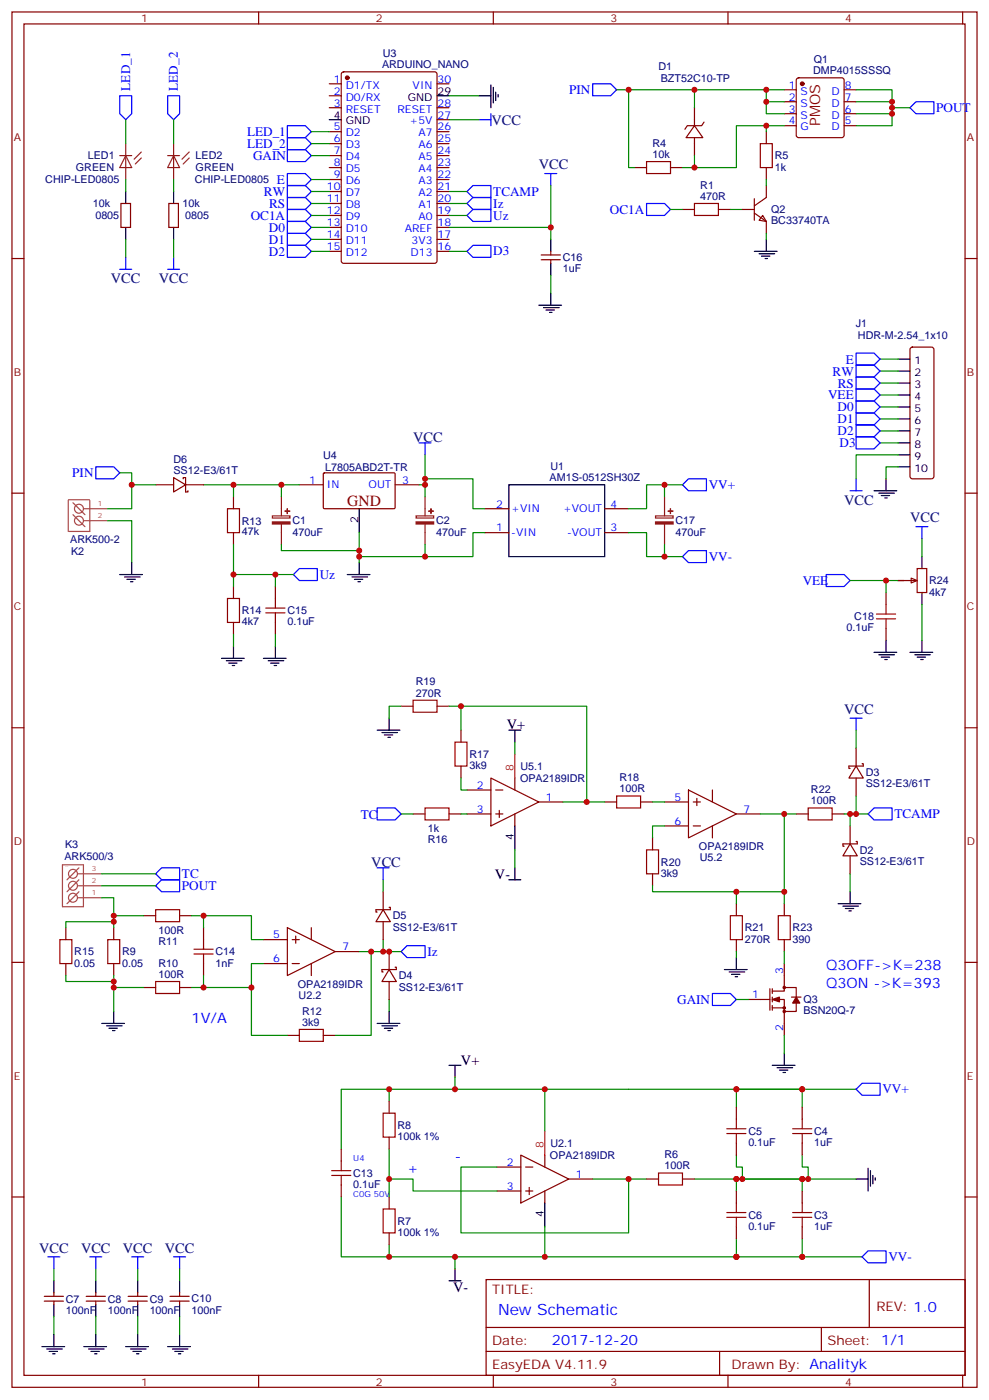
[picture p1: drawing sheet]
<svg xmlns="http://www.w3.org/2000/svg" width="291mm" height="413mm" viewBox="0 0 291 413" stroke-linecap="round" stroke-linejoin="round" font-family="sans-serif">
<g fill="none" stroke="#870000" stroke-width=".35">
<path d="M3.5 3.5h284.4v405.4h-284.4zM7.1 7.1h277.2v398.2h-277.2zM76.2 3.5v3.6M145.3 3.5v3.6M214.5 3.5v3.6M283.6 3.5v3.6M97 24.7h3.5M97 28.2h3.5M97 31.8h3.5M97 38.8h3.5M100.8 21.4l.4-.2h26.9l.6 .4 .1 55.3-.5 .7h-27.1l-.6-.5-.1-55.2zM128.8 24.7h3.5"/>
<path d="M128.8 31.8h3.5M128.8 38.8h3.5M128.8 35.3h3.5M204.6 37l2.5 3.6h-5zM204.6 31.8v5.2M207.4 36l-.7 1h-4.2l-.7 1.1M225.8 38.8v3.5M231.1 26.5h3.5M231.1 30h3.5M231.1 33.5h3.5M231.1 37h3.5M234.8 23.1l.5-.2h12.7l.5 .2 .2 .5v16.3l-.2 .5-.5 .2h-12.7l-.5-.3-.2-.4v-16.3z"/>
<path d="M248.7 26.5h3.5M248.7 30h3.5M248.7 33.5h3.5M248.7 37h3.5M35.6 60h2.9v7h-2.9zM49.7 60h2.9v7h-2.9zM97 42.3h3.5M97 45.9h3.5M97 49.4h3.5M97 52.9h3.5M97 56.4h3.5M97 60h3.5"/>
<path d="M128.8 42.3h3.5M128.8 45.9h3.5M128.8 49.4h3.5M128.8 52.9h3.5M128.8 56.4h3.5M128.8 60h3.5M187 49.4h3.5M197.6 49.4h3.5M204.6 40.6v5.3M222.2 58.6v6.3M225.8 49.4v3.5M225.8 54.7v3.5l-3.6 2.5"/>
<path d="M3.5 76.2h3.6M97 63.5h3.5M97 67h3.5M97 70.6h3.5M97 74.1h3.5M128.8 63.5h3.5M128.8 67h3.5M128.8 70.6h3.5M128.8 74.1h3.5M159.5 75.1h5.6M159.5 76.6h5.6M162.3 74.1v1"/>
<path d="M162.3 76.6v1M201.1 61.7h3.5M211.7 61.7h3.5M218.7 61.7h3.5M222.2 62.8l3.6 2.5v3.5M224.7 63.5l1.1 1.8-2.1-.4zM284.3 76.2h3.6M268.3 102.5l.5-.2h5.7l.5 .2 .2 .5v37.4l-.3 .5-.4 .2h-5.7l-.5-.2-.2-.5v-37.4zM95.3 139.5l.3-.2 20.6 .1 .2 .3v10.1l-.3 .1h-20.7l-.2-.3zM3.5 145.3h3.6M45.9 142.9h5.3M51.2 140.8l3.5 2.1-3.5 2.1z"/>
<path d="M54 141.1v-.3h.7v4.2h.7v-.4M54.7 142.9h5.3M68.8 146.4v3.5M68.8 157v3.5M88.2 142.9h7M116.4 142.9h7.1M142.9 157h7M142.9 149.9h7M178.2 157h7M178.2 149.9h7M284.3 145.3h3.6M68.8 172.9v3.5"/>
<path d="M81.1 172.9v3.5M261.1 174.6v3.6M264.6 171.1h5.3M268.5 170.4l1.7 .7-1.7 .7zM68.8 183.4v3.6M81.1 183.4v3.6M261.1 185.2v3.5M3.5 214.5h3.6M118.2 208.1h3.5M128.8 208.1h3.5M135.8 215.2v3.5M284.3 214.5h3.6"/>
<path d="M121.7 239.9h3.5M132.3 239.9h3.5M135.8 225.8v3.5M137.6 232.8h7M137.6 239.9h7M144.6 229.3l14.1 7.1-14.1 7zM146 232.8h2.2M146 239.9h2.2M147.1 238.8v2.1M151.7 229.3v3.5M151.7 239.9v3.5M158.7 236.4h7.1"/>
<path d="M178.2 236.4h3.5M188.7 236.4h3.6M195.8 236.4h7M202.8 232.8l14.2 7.1-14.2 7zM204.3 236.4h2.1M205.3 235.3v2.1M209.9 232.8v3.6M217 239.9h7M234.6 239.9h3.5M245.2 239.9h3.5M252.2 225.8l2.2 3.5h-4.3zM252.2 220.5v5.3"/>
<path d="M252.2 229.3v5.3M254 225.1h.4v.7h-4.3v.7h.4M192.3 246.9v3.6M192.3 257.5v3.6M195.8 243.4h7M204.3 243.4h2.1M209.9 243.4v3.5M250.5 248.7l2.1 3.5h-4.2zM250.5 243.4v5.3M250.5 252.2v5.3M252.2 248h.4v.7h-4.2v.7h.3M19.4 273.4v3.5"/>
<path d="M33.5 273.4v3.5M42.3 269.9h3.6M52.9 269.9h3.5M60 273.4v3.5M77.6 276.9h7.1M84.7 273.4l14.1 7.1-14.1 7zM86.1 276.9h2.1M87.1 275.9v2.1M91.7 273.4v3.5M112.9 268.1l2.1 3.5h-4.2zM112.9 262.8v5.3M112.9 271.6v5.3"/>
<path d="M114.7 267.4h.3v.7h-4.2v.7h.3M217 266.3v3.6M217 276.9v3.6M231.1 266.3v3.6M231.1 276.9v3.6M3.5 283.6h3.6M19.4 284v3.5M33.5 284v3.5M42.3 291h3.6M52.9 291h3.5M60 284v3.5M77.6 284h7.1"/>
<path d="M86.1 284h2.1M91.7 284v3.5M98.8 280.5h7M114.7 285.7l2.1 3.6h-4.3zM114.7 280.5v5.2M114.7 289.3v5.3M116.4 285h.4v.7h-4.3v.8h.4M220.5 294.6h6.3M226.8 291.4v6.3M227.5 294.6h3.6v3.5h3.5v-2.5M227.5 292.1h3.6v-1.1h3.5v2.9M227.5 291.4v1.4"/>
<path d="M227.5 293.9v1.4M227.5 296.3v1.4M227.5 297h3.6M231.1 284v7M231.1 298.1v7.1M233.2 293.9h2.8M284.3 283.6h3.6M84.7 305.2h3.5M95.2 305.2h3.6M100.5 338.7v3.5M114.7 324.6v3.5M114.7 335.1v3.6"/>
<path d="M217 326.3v3.5M217 336.9v3.5M236.4 326.3v3.5M236.4 336.9v3.5M3.5 352.8h3.6M100.5 349.2v3.6M114.7 352.8v3.5M146.4 344h7.1M146.4 351h7.1M153.5 340.4l14.1 7.1-14.1 7zM154.9 344h2.1M154.9 351h2.1"/>
<path d="M155.9 350v2.1M160.5 340.4v3.6M160.5 351v3.5M167.6 347.5h7M190.5 347.5h3.5M201.1 347.5h3.5M217 351v3.5M236.4 351v3.5M284.3 352.8h3.6M114.7 363.4v3.5M143.2 377.1h141.1v28.2h-141.1zM217 361.6v3.5"/>
<path d="M236.4 361.6v3.5M256.1 377.1v14.1M13.1 383.5h5.6M13.1 382.1h5.6M15.9 381v1.1M15.9 383.5v1M25.4 383.5h5.6M25.4 382.1h5.6M28.2 381v1.1M28.2 383.5v1M37.7 383.5h5.7M37.7 382.1h5.7"/>
<path d="M40.6 381v1.1M40.6 383.5v1M50.1 383.5h5.6M50.1 382.1h5.6M52.9 381v1.1M52.9 383.5v1M143.2 391.2h141.1M143.2 398.3h141.1M212 398.3v7M242 391.2v7.1M76.2 405.3v3.6M145.3 405.3v3.6"/>
<path d="M214.5 405.3v3.6M283.6 405.3v3.6"/>
</g>
<g fill="none" stroke="#000" stroke-width=".35">
<path d="M97 35.3h3.5M128.8 28.2h3.5M141.1 28.2h3.5M144.6 25v6.8M145.3 25.8v4.5M146 27.2v2.4M146.8 27.9v.7M37 56.4v3.6M51.2 56.4v3.6M37 67v3.6M51.2 67v3.6M162.3 70.6v3.5"/>
<path d="M162.3 77.6v3.5M222.2 74.1h6.8M223.7 74.8h4.5M224.4 75.5h2.4M225.4 76.2h.7M225.8 70.6v3.5M158.7 90h6.8M160.2 90.7h4.5M160.9 91.4h2.4M161.9 92.1h.7M162.3 86.4v3.6M264.6 105.8h3.5"/>
<path d="M264.6 109.4h3.5M264.6 112.9h3.5M264.6 116.4h3.5M264.6 119.9h3.5M264.6 123.5h3.5M264.6 127h3.5M264.6 130.5h3.5M264.6 134.1h3.5M264.6 137.6h3.5M105.8 149.9v7.1M149.9 142.9h28.3v21.1h-28.3zM257.5 144.6h6.7"/>
<path d="M258.9 145.3h4.6M259.6 146.1h2.5M260.7 146.8h.7M261.1 141.1v3.5M35.3 169.3h6.7M36.7 170h4.6M37.4 170.7h2.5M38.5 171.5h.7M38.8 165.8v3.5M102.3 169.3h6.7M103.7 170h4.6M104.4 170.7h2.5"/>
<path d="M105.5 171.5h.7M105.8 165.8v3.5M264.6 171.1h1.7M271.6 164v3.6M271.6 174.6v3.6M65.3 194h6.7M66.7 194.7h4.6M67.4 195.4h2.4M68.4 196.1h.7M68.8 190.5v3.5M77.6 194h6.7M79 194.7h4.6"/>
<path d="M79.7 195.4h2.5M80.8 196.1h.7M81.1 190.5v3.5M257.5 192.3h6.7M258.9 193h4.6M259.6 193.7h2.5M260.7 194.4h.7M261.1 188.7v3.6M268.1 192.3h6.7M269.5 193h4.6M270.2 193.7h2.5M271.3 194.4h.7"/>
<path d="M271.6 188.7v3.6M111.1 215.2h6.7M112.5 215.9h4.6M113.2 216.6h2.5M114.3 217.3h.7M114.7 211.7v3.5M149.9 215.2h3.6M151.7 215.2v3.5M149.9 259.3h3.6M151.7 243.4v7.1M151.7 255.8v3.5M246.9 266.3h6.7"/>
<path d="M248.4 267.1h4.5M249.1 267.8h2.4M250.1 268.5h.7M250.5 262.8v3.5M33.5 298.1v3.5M114.7 298.1v3.5M213.4 285.7h6.7M214.8 286.5h4.6M215.5 287.2h2.5M216.6 287.9h.7M217 282.2v3.5M30 301.6h6.7"/>
<path d="M31.4 302.3h4.6M32.1 303h2.5M33.2 303.7h.7M111.1 301.6h6.7M112.5 302.3h4.6M113.2 303h2.5M114.3 303.7h.7M132.3 314h3.5M134.1 314v3.5M227.5 314h6.7M229 314.7h4.5M229.7 315.4h2.4"/>
<path d="M230.7 316.1h.7M231.1 310.4v3.6M160.5 354.5v7.1M252.2 347.5h3.6M255.8 344.3v6.7M256.5 345v4.6M257.2 346.4v2.5M257.9 347.1v.7M15.9 377.5v3.5M28.2 377.5v3.5M40.6 377.5v3.5M52.9 377.5v3.5"/>
<path d="M132.3 377.5h3.5M134.1 373.9v3.6M12.3 396.9h6.7M13.8 397.6h4.5M14.5 398.3h2.4M15.5 399h.7M15.9 384.5v3.6M15.9 393.3v3.6M24.7 396.9h6.7M26.1 397.6h4.6M26.8 398.3h2.5M27.9 399h.7"/>
<path d="M28.2 384.5v3.6M28.2 393.3v3.6M37 396.9h6.7M38.5 397.6h4.5M39.2 398.3h2.4M40.2 399h.7M40.6 384.5v3.6M40.6 393.3v3.6M49.4 396.9h6.7M50.8 397.6h4.6M51.5 398.3h2.5M52.6 399h.7"/>
<path d="M52.9 384.5v3.6M52.9 393.3v3.6"/>
</g>
<g fill="none" stroke="#008700" stroke-width=".35">
<path d="M37 35.3v7M51.2 35.3v7M91.7 38.8h5.3M132.3 35.3h8.8M132.3 28.2h8.8M181.7 26.5h44.1M185.2 26.5v22.9h1.8M204.6 26.5v5.3M225.8 30v3.5h5.3M225.8 37v1.8M231.1 26.5h-5.3v3.5h5.3M231.1 37h-14.1v12.4h-15.9"/>
<path d="M252.2 26.5h10.6v7M252.2 33.5h10.6v3.5h-10.6M252.2 30h10.6M262.8 31.8h5.3M37 52.9v3.5M51.2 52.9v3.5M91.7 42.3h5.3M91.7 60h5.3M91.7 56.4h5.3M91.7 45.9h5.3M91.7 52.9h5.3M132.3 60h5.3"/>
<path d="M132.3 56.4h5.3M162.3 54.7v12.3h-30M204.6 45.9v3.5M225.8 52.9v1.8M37 70.6v5.2M51.2 70.6v5.2M91.7 63.5h5.3M91.7 74.1h5.3M91.7 70.6h5.3M91.7 67h5.3M132.3 63.5h5.3M132.3 74.1h5.3"/>
<path d="M162.3 67v3.6M197.6 61.7h3.5M215.2 61.7h3.5M225.8 68.8v1.8M162.3 81.1v5.3M259.3 105.8h5.3M259.3 109.4h5.3M259.3 112.9h5.3M259.3 119.9h5.3M259.3 116.4h5.3M35.3 139.3h3.5v10.6h-7.1M125.2 134.1v8.8"/>
<path d="M259.3 123.5h5.3M259.3 127h5.3M259.3 130.5h5.3M264.6 137.6h-3.5v3.5M264.6 134.1h-12.4v7M31.7 153.5h7.1v12.3M38.8 142.9h7.1M60 142.9h8.8v3.5M68.8 142.9h14.1M88.2 142.9h-5.3v3.5M105.8 157v5.3M123.5 142.9h1.7v3.5"/>
<path d="M125.2 141.1h14.1v8.8h3.6M142.9 157h-3.6v7h-14.1M185.2 157h5.3v7h10.6M195.8 142.9v3.5M201.1 142.9h-10.6v7h-5.3M271.6 158.8v5.2M68.8 169.3h12.3v3.6M68.8 160.5v12.4M81.1 169.3h5.3M82.9 160.5v1.8h22.9v3.5M125.2 160.5v3.5h-19.4M195.8 160.5v3.5"/>
<path d="M250.5 171.1h14.1M261.1 171.1v3.5M271.6 178.2v10.5M68.8 187v3.5M81.1 187v3.5M118.2 208.1h-3.5v3.6M132.3 208.1h3.5M135.8 215.2v-7.1h37.1v28.3h-7.1M151.7 218.7v3.5M252.2 215.2v5.3M118.2 239.9h3.5M135.8 229.3v3.5h1.8"/>
<path d="M135.8 239.9h1.8M172.9 236.4h5.3M192.3 236.4h3.5M224 239.9h7.1v22.9h-38.8v-1.7M231.1 239.9h3.5M248.7 239.9h7.1M250.5 239.9v3.5M252.2 234.6v5.3M30 257.5h15.9M112.9 259.3v3.5M151.7 250.5v5.3M195.8 243.4h-3.5v3.5"/>
<path d="M250.5 257.5v5.3M30 264.6h3.5v8.8M30 261.1h15.9M33.5 271.6h-14.1v1.8M33.5 269.9h8.8M56.4 269.9h17.7v7h3.5M60 269.9v3.5M112.9 276.9v3.6M217 262.8v3.5M231.1 262.8v3.5M19.4 287.5v1.8h14.1M33.5 287.5v10.6"/>
<path d="M33.5 291h8.8M60 287.5v3.5M74.1 291v14.2h10.6M77.6 284h-3.5v7h-17.7M105.8 280.5h3.6v24.7h-10.6M109.4 280.5h8.8M114.7 294.6v3.5M217 280.5v1.7M217 294.6h3.5M231.1 280.5v3.5M134.1 317.5v3.5M231.1 305.2v5.2"/>
<path d="M114.7 321h-14.2v17.7M114.7 338.7v14.1M160.5 321v12.4M217 321v5.3M236.4 321v5.3M252.2 321h-137.5v3.6M100.5 352.8v17.6h14.2v-3.5M114.7 347.5h7v3.5h24.7M146.4 344h-10.6v19.4h49.4v-15.9h-10.6M185.2 347.5h5.3M204.6 347.5h31.8v3.5M217 340.4v3.6h1.7v3.5"/>
<path d="M236.4 340.4v3.6h1.7v3.5M252.2 347.5h-35.2v3.5M15.9 373.9v3.6M28.2 373.9v3.6M40.6 373.9v3.6M52.9 373.9v3.6M114.7 370.4h19.4v3.5M134.1 370.4h119.9M160.5 361.6v8.8M217 365.1v5.3M236.4 365.1v5.3M15.9 388.1v5.2"/>
<path d="M28.2 388.1v5.2M40.6 388.1v5.2M52.9 388.1v5.2"/>
</g>
<g fill="none" stroke="#00f" stroke-width=".35">
<path d="M35.3 28.2h3.5v5.3l-1.8 1.8-1.7-1.8zM49.4 28.2h3.5v5.3l-1.7 1.8-1.8-1.8zM84.7 37h5.3l1.7 1.8-1.7 1.8h-5.3zM141.1 35.3h3.5M144.6 33.5v3.5M174.6 24.7h5.3l1.8 1.8-1.8 1.7h-5.3zM268.1 31.8l1.8-1.8h5.3v3.5h-5.3zM84.7 40.6h5.3l1.7 1.7-1.7 1.8h-5.3zM84.7 44.1h5.3l1.7 1.8-1.7 1.7h-5.3zM84.7 58.2h5.3l1.7 1.8-1.7 1.7h-5.3zM84.7 54.7h5.3l1.7 1.7-1.7 1.8h-5.3zM84.7 51.2h5.3l1.7 1.7-1.7 1.8h-5.3z"/>
<path d="M137.6 60l1.7-1.8h5.3v3.5h-5.3zM137.6 56.4l1.7-1.7h5.3v3.5h-5.3zM160.5 51.2h3.5M162.3 51.2v3.5M190.5 60h5.3l1.8 1.7-1.8 1.8h-5.3zM35.3 79.4h3.5M37 75.8v3.6M49.4 79.4h3.5M51.2 75.8v3.6M84.7 61.7h5.3l1.7 1.8-1.7 1.8h-5.3zM84.7 72.3h5.3l1.7 1.8-1.7 1.7h-5.3zM84.7 68.8h5.3l1.7 1.8-1.7 1.7h-5.3z"/>
<path d="M84.7 65.3h5.3l1.7 1.7-1.7 1.8h-5.3zM137.6 63.5l1.7-1.8h5.3v3.6h-5.3zM139.3 72.3h5.3v3.5h-5.3l-1.7-1.7zM252.2 104.1h5.3l1.8 1.7-1.8 1.8h-5.3zM252.2 107.6h5.3l1.8 1.8-1.8 1.7h-5.3zM252.2 111.1h5.3l1.8 1.8-1.8 1.8h-5.3zM252.2 118.2h5.3l1.8 1.7-1.8 1.8h-5.3zM252.2 114.7h5.3l1.8 1.7-1.8 1.8h-5.3zM28.2 137.6h5.3l1.8 1.7-1.8 1.8h-5.3zM123.5 130.5h3.5M125.2 130.5v3.6M252.2 121.7h5.3l1.8 1.8-1.8 1.7h-5.3z"/>
<path d="M252.2 125.2h5.3l1.8 1.8-1.8 1.8h-5.3zM252.2 128.8h5.3l1.8 1.7-1.8 1.8h-5.3zM201.1 142.9l1.7-1.8h5.3v3.5h-5.3zM250.5 144.6h3.5M252.2 141.1v3.5M269.9 155.2h3.5M271.6 155.2v3.6M86.4 169.3l1.8-1.7h5.3v3.5h-5.3zM201.1 164l1.7-1.7h5.3v3.5h-5.3zM243.4 169.3h5.3l1.8 1.8-1.8 1.8h-5.3zM250.5 211.7h3.5M252.2 211.7v3.5"/>
<path d="M111.1 238.1h5.3l1.8 1.8-1.8 1.8h-5.3zM255.8 239.9l1.7-1.8h5.3v3.6h-5.3zM45.9 257.5l1.7-1.7h5.3v3.5h-5.3zM111.1 255.8h3.6M112.9 255.8v3.5M45.9 261.1l1.7-1.8h5.3v3.5h-5.3zM118.2 280.5l1.7-1.8h5.3v3.5h-5.3zM209.9 292.8h5.3l1.8 1.8-1.8 1.7h-5.3zM252.2 321l1.8-1.7h5.3v3.5h-5.3zM14.1 370.4h3.5M15.9 370.4v3.5M26.5 370.4h3.5"/>
<path d="M28.2 370.4v3.5M38.8 370.4h3.5M40.6 370.4v3.5M51.2 370.4h3.5M52.9 370.4v3.5M254 370.4l1.8-1.7h5.3v3.5h-5.3z"/>
</g>
<g fill="none" stroke="#8c2424" stroke-width=".35">
<path d="M35.3 45.9h3.5M37 45.9l1.8 3.5h-3.5zM37 42.3v10.6M41.6 46.6l-1.7 1.7M41.6 44.8l-2.1 2.1M49.4 45.9h3.5M51.2 45.9l1.7 3.5h-3.5zM51.2 42.3v10.6M55.7 46.6l-1.7 1.7M55.7 44.8l-2.1 2.1M80.3 152h5.1v.7h-5.1zM82.9 146.4v5.6"/>
<path d="M82.9 154.5v6M122.6 152h5.2v.7h-5.2zM125.2 146.4v5.6M125.2 154.5v6M193.1 152h5.2v.7h-5.2zM195.8 146.4v5.6M195.8 154.5v6"/>
</g>
<path d="M151.7 222.2v7.1M160.5 333.4v7" fill="none" stroke="#f00" stroke-width=".35"/>
<g fill="#870000" stroke="#870000" stroke-width=".35">
<path d="M234.6 293.9l1.1 1.7h-2.2z"/>
<path d="M227.5 294.6l2.2-.7v1.4z"/>
<circle cx="102.3" cy="22.9" r=".53"/>
<circle cx="236.4" cy="24.7" r=".53"/>
<circle cx="231.1" cy="297" r=".35"/>
<circle cx="231.1" cy="298.1" r=".35"/>
<circle cx="231.1" cy="291" r=".35"/>
</g>
<g fill="none" stroke="#a64a4a" stroke-width=".35">
<path d="M20.1 147.5v9.1M20.2 147.3h6.1M21.5 151.7l3.5 3.5M21.5 148.2l3.5 3.5M21.9 153.5a1.32 1.32 0 0 1 2-1.2 1.32 1.32 0 0 1 .1 2.3 1.32 1.32 0 0 1-2.1-1M21.9 149.9a1.32 1.32 0 0 1 2-1.1 1.32 1.32 0 0 1 .1 2.2 1.32 1.32 0 0 1-2.1-.9M24.8 149.9h6.9M24.8 153.5h6.9M26.5 147.5v9.1h-6.2M18.4 254.9h6.2v12.3h-6.2zM20.2 257.4a1.32 1.32 0 0 1 2-1 1.32 1.32 0 0 1-.1 2.3 1.32 1.32 0 0 1-1.9-1.2M23 257.5h7"/>
<path d="M23.3 259.3l-3.6 3.5M23.3 255.8l-3.6 3.5M20.2 260.9a1.32 1.32 0 0 1 2-1 1.32 1.32 0 0 1-.1 2.3 1.32 1.32 0 0 1-1.9-1.1M20.2 264.5a1.32 1.32 0 0 1 2-1 1.32 1.32 0 0 1-.1 2.2 1.32 1.32 0 0 1-1.9-1.1M23 264.6h7M23 261.1h7M23.3 262.8l-3.6 3.5"/>
</g>
<g fill="#8c2424" stroke="#8c2424" stroke-width=".35">
<path d="M80.3 153.8h5.1v.6h-5.1z"/>
<path d="M84 150.6l1.4 .1z"/>
<path d="M84.6 149.9l.1 1.4z"/>
<path d="M122.6 153.8h5.2v.6h-5.2z"/>
<path d="M126.3 150.6l1.4 .1z"/>
<path d="M127 149.9v1.4z"/>
<path d="M193.1 153.8h5.2v.6h-5.2z"/>
<path d="M196.8 150.6l1.5 .1z"/>
<path d="M197.5 149.9l.1 1.4z"/>
</g>
<g fill="none" stroke="#a10000" stroke-width=".35">
<path d="M190.5 47.6h7.1v3.6h-7.1zM204.6 60h7.1v3.5h-7.1zM224 42.3h3.5v7.1h-3.5zM67 149.9h3.6v7.1h-3.6zM67 176.4h3.6v7h-3.6zM78.3 179.2h5.7M81.1 176.4v2.8M261.1 178.2v2.8M270.2 167.6h2.8v7h-2.8zM78.3 180.6h5.7M81.1 180.6v2.8M258.2 181h5.7"/>
<path d="M258.2 182.4h5.7M261.1 182.4v2.8M121.7 206.4h7.1v3.5h-7.1zM134.1 218.7h3.5v7.1h-3.5zM125.2 238.1h7.1v3.6h-7.1zM181.7 234.6h7v3.5h-7zM238.1 238.1h7.1v3.6h-7.1zM190.5 250.5h3.5v7h-3.5zM17.6 276.9h3.6v7.1h-3.6zM31.7 276.9h3.6v7.1h-3.6zM45.9 268.1h7v3.5h-7zM57.1 279.8h5.7"/>
<path d="M60 276.9v2.9M215.2 269.9h3.5v7h-3.5zM229.3 269.9h3.5v7h-3.5zM45.9 289.3h7v3.5h-7zM57.1 281.2h5.7M60 281.2v2.8M88.2 303.4h7v3.5h-7zM112.9 328.1h3.5v7h-3.5zM214.1 334.1h5.7M214.1 332.7h5.7M217 329.8v2.9M217 334.1v2.8"/>
<path d="M233.5 334.1h5.7M233.5 332.7h5.7M236.4 329.8v2.9M236.4 334.1v2.8M97.7 346.4h5.7M97.7 345h5.7M100.5 342.2v2.8M100.5 346.4v2.8M112.9 356.3h3.5v7.1h-3.5zM194 345.7h7.1v3.5h-7.1zM214.1 358.8h5.7M214.1 357.4h5.7"/>
<path d="M217 354.5v2.9M217 358.8v2.8M233.5 358.8h5.7M233.5 357.4h5.7M236.4 354.5v2.9M236.4 358.8v2.8"/>
</g>
<g fill="#c00">
<circle cx="105.8" cy="162.3" r=".88"/>
<circle cx="82.9" cy="142.9" r=".88"/>
<circle cx="262.8" cy="33.5" r=".88"/>
<circle cx="262.8" cy="30" r=".88"/>
<circle cx="262.8" cy="31.7" r=".88"/>
<circle cx="225.8" cy="30" r=".88"/>
<circle cx="225.8" cy="26.5" r=".88"/>
<circle cx="185.2" cy="26.5" r=".88"/>
<circle cx="225.8" cy="37" r=".88"/>
<circle cx="204.6" cy="26.5" r=".88"/>
<circle cx="204.6" cy="49.4" r=".88"/>
<circle cx="218.7" cy="347.5" r=".88"/>
<circle cx="217" cy="321" r=".88"/>
<circle cx="217" cy="370.4" r=".88"/>
<circle cx="217" cy="347.5" r=".88"/>
<circle cx="185.2" cy="347.5" r=".88"/>
<circle cx="114.7" cy="321" r=".88"/>
<circle cx="134.1" cy="321" r=".88"/>
<circle cx="114.7" cy="347.5" r=".88"/>
<circle cx="160.5" cy="370.4" r=".88"/>
<circle cx="114.7" cy="370.4" r=".88"/>
<circle cx="134.1" cy="370.4" r=".88"/>
<circle cx="160.5" cy="321" r=".88"/>
<circle cx="236.4" cy="321" r=".88"/>
<circle cx="238.1" cy="347.5" r=".88"/>
<circle cx="236.4" cy="347.5" r=".88"/>
<circle cx="236.4" cy="370.4" r=".88"/>
<circle cx="33.5" cy="269.9" r=".88"/>
<circle cx="33.5" cy="291" r=".88"/>
<circle cx="60" cy="269.9" r=".88"/>
<circle cx="60" cy="291" r=".88"/>
<circle cx="74.1" cy="291" r=".88"/>
<circle cx="33.5" cy="271.6" r=".88"/>
<circle cx="33.5" cy="289.3" r=".88"/>
<circle cx="135.8" cy="208.1" r=".88"/>
<circle cx="217" cy="262.8" r=".88"/>
<circle cx="231.1" cy="239.9" r=".88"/>
<circle cx="162.3" cy="67" r=".88"/>
<circle cx="250.5" cy="239.9" r=".88"/>
<circle cx="252.2" cy="239.9" r=".88"/>
<circle cx="231.1" cy="262.8" r=".88"/>
<circle cx="195.8" cy="142.9" r=".88"/>
<circle cx="68.8" cy="169.3" r=".88"/>
<circle cx="81.1" cy="169.3" r=".88"/>
<circle cx="105.8" cy="164" r=".88"/>
<circle cx="125.2" cy="142.9" r=".88"/>
<circle cx="125.2" cy="141.1" r=".88"/>
<circle cx="125.2" cy="164" r=".88"/>
<circle cx="109.4" cy="280.5" r=".88"/>
<circle cx="114.7" cy="280.5" r=".88"/>
<circle cx="112.9" cy="280.5" r=".88"/>
<circle cx="195.8" cy="164" r=".88"/>
<circle cx="172.9" cy="236.4" r=".88"/>
<circle cx="68.8" cy="142.9" r=".88"/>
<circle cx="38.8" cy="142.9" r=".88"/>
<circle cx="261.1" cy="171.1" r=".88"/>
</g>
<text font-size="4.6" fill="#800" x="102.3" y="149.2">GND</text>
<text font-size="4.6" fill="#00f" x="146.8" y="387.7">New Schematic</text>
<g font-size="4.2" fill="#000080">
<text x="144.8" y="36.7">VCC</text>
<text x="158.8" y="49.9">VCC</text>
<text x="32.7" y="83.3">VCC</text>
<text x="46.8" y="83.3">VCC</text>
<text x="121.7" y="130.2">VCC</text>
<text x="248.7" y="148.7">VCC</text>
<text x="268.1" y="154">VCC</text>
<text x="248.7" y="210.4">VCC</text>
<text x="109.4" y="255.4">VCC</text>
<text x="11.5" y="369.3">VCC</text>
<text x="23.9" y="369.3">VCC</text>
<text x="36.2" y="369.3">VCC</text>
<text x="48.6" y="369.3">VCC</text>
</g>
<text font-size="4.2" fill="#800" x="241.7" y="37" transform="rotate(-90 241.7 37)">PMOS</text>
<g font-size="4.2">
<text x="149.4" y="214.8">V+</text>
<text x="145.8" y="259">V-</text>
<text x="135.8" y="314">V+</text>
<text x="133.5" y="380.6">V-</text>
</g>
<g font-size="4.2" fill="#00f">
<text x="243.4" y="285.7">Q3OFF-&gt;K=238</text>
<text x="243.4" y="291">Q3ON -&gt;K=393</text>
<text x="56.4" y="301.6">1V/A</text>
<text x="119.9" y="345.7">+</text>
<text x="134.1" y="342.2">-</text>
<text x="162.6" y="396.5">2017-12-20</text>
</g>
<g font-size="3.9" fill="#00f">
<text x="38.3" y="26.7" transform="rotate(-90 38.3 26.7)">LED_1</text>
<text x="52.4" y="26.7" transform="rotate(-90 52.4 26.7)">LED_2</text>
<text x="167.7" y="27.8">PIN</text>
<text x="275.9" y="33">POUT</text>
<text x="72.8" y="40">LED_1</text>
<text x="72.8" y="43.6">LED_2</text>
<text x="74.6" y="47.1">GAIN</text>
<text x="77.8" y="57.8">RW</text>
<text x="81.6" y="54.2">E</text>
<text x="145.3" y="57.6">TCAMP</text>
<text x="73.9" y="64.8">OC1A</text>
<text x="79.3" y="61.3">RS</text>
<text x="145.3" y="64.7">Uz</text>
<text x="145.3" y="61.2">Iz</text>
<text x="179.7" y="63.1">OC1A</text>
<text x="79.2" y="71.9">D1</text>
<text x="79.2" y="68.3">D0</text>
<text x="79.2" y="75.4">D2</text>
<text x="145.3" y="75.3">D3</text>
<text x="249.2" y="107.1">E</text>
<text x="245.3" y="110.7">RW</text>
<text x="244" y="117.7">VEE</text>
<text x="246.8" y="114.2">RS</text>
<text x="246.8" y="121.3">D0</text>
<text x="246.8" y="124.8">D1</text>
<text x="246.8" y="128.3">D2</text>
<text x="247.4" y="131.9">D3</text>
<text x="21.3" y="140.7">PIN</text>
<text x="208.8" y="144.1">VV+</text>
<text x="208.8" y="165.2">VV-</text>
<text x="94.2" y="170.5">Uz</text>
<text x="236.5" y="172.4">VEE</text>
<text x="106.3" y="241.3">TC</text>
<text x="263.5" y="241.1">TCAMP</text>
<text x="53.6" y="262.3">POUT</text>
<text x="53.6" y="258.7">TC</text>
<text x="125.9" y="281.7">Iz</text>
<text x="199.5" y="295.9">GAIN</text>
<text x="260" y="322.2">VV+</text>
<text x="261.8" y="371.6">VV-</text>
</g>
<g font-size="3.9" fill="#800">
<text x="145" y="381.4">TITLE:</text>
<text x="258.2" y="386.3">REV: 1.0</text>
<text x="145" y="396.5">Date:</text>
<text x="243.8" y="396.5">Sheet: 1/1</text>
<text x="145" y="403.6">EasyEDA V4.11.9</text>
<text x="215.5" y="403.6">Drawn By: Analityk</text>
</g>
<g font-size="3.2" fill="#800">
<text x="41.6" y="6.5">1</text>
<text x="110.8" y="6.5">2</text>
<text x="179.9" y="6.5">3</text>
<text x="249.1" y="6.5">4</text>
<text x="4.1" y="41.6">A</text>
<text x="284.9" y="41.6">A</text>
<text x="4.1" y="110.8">B</text>
<text x="284.9" y="110.8">B</text>
<text x="4.1" y="179.9">C</text>
<text x="284.9" y="179.9">C</text>
<text x="4.1" y="249.1">D</text>
<text x="284.9" y="249.1">D</text>
<text x="4.1" y="318.2">E</text>
<text x="284.9" y="318.2">E</text>
<text x="41.6" y="408.3">1</text>
<text x="110.8" y="408.3">2</text>
<text x="179.9" y="408.3">3</text>
<text x="249.1" y="408.3">4</text>
</g>
<g font-size="3.2" fill="#000080">
<text x="112.8" y="16.9">U3</text>
<text x="112.6" y="20.1">ARDUINO_NANO</text>
<text x="194" y="20.5">D1</text>
<text x="239.6" y="21.9">DMP4015SSSQ</text>
<text x="239.8" y="18.7">Q1</text>
<text x="194.7" y="24">BZT52C10-TP</text>
<text x="25.9" y="47">LED1</text>
<text x="57.6" y="47">LED2</text>
<text x="192.2" y="46.6">10k</text>
<text x="192.2" y="43.2">R4</text>
<text x="228.2" y="47">R5</text>
<text x="22.4" y="50.5">GREEN</text>
<text x="57.6" y="50.5">GREEN</text>
<text x="228.2" y="50.3">1k</text>
<text x="13.4" y="54.1">CHIP-LED0805</text>
<text x="57.5" y="54.1">CHIP-LED0805</text>
<text x="206.3" y="58.9">470R</text>
<text x="206.3" y="55.6">R1</text>
<text x="27.3" y="61.1">10k</text>
<text x="28.1" y="64.6">0805</text>
<text x="53.8" y="61.1">10k</text>
<text x="54.6" y="64.7">0805</text>
<text x="227.2" y="62.9">Q2</text>
<text x="227.2" y="66.1">BC33740TA</text>
<text x="165.8" y="76.9">C16</text>
<text x="165.8" y="80.2">1uF</text>
<text x="252.2" y="96.3">J1</text>
<text x="252.8" y="99.9">HDR-M-2.54_1x10</text>
<text x="51.1" y="136.4">D6</text>
<text x="95.2" y="135.2">U4</text>
<text x="51.1" y="139.7">SS12-E3/61T</text>
<text x="95.8" y="138.7">L7805ABD2T-TR</text>
<text x="161.9" y="141.8">AM1S-0512SH30Z</text>
<text x="162.2" y="138.6">U1</text>
<text x="71.3" y="154.6">R13</text>
<text x="86.1" y="154.6">C1</text>
<text x="128.5" y="154.6">C2</text>
<text x="199" y="154.6">C17</text>
<text x="20.7" y="160.1">ARK500-2</text>
<text x="71.3" y="157.8">47k</text>
<text x="86.1" y="157.9">470uF</text>
<text x="128.5" y="157.9">470uF</text>
<text x="199" y="157.9">470uF</text>
<text x="20.9" y="163.6">K2</text>
<text x="273.8" y="172.2">R24</text>
<text x="273.8" y="175.5">4k7</text>
<text x="71.3" y="184.3">4k7</text>
<text x="71.3" y="181">R14</text>
<text x="84.7" y="184.3">0.1uF</text>
<text x="84.7" y="181">C15</text>
<text x="251.7" y="182.8">C18</text>
<text x="249.4" y="186.1">0.1uF</text>
<text x="122.5" y="202">R19</text>
<text x="122.5" y="205.3">270R</text>
<text x="138.3" y="226.7">3k9</text>
<text x="138.3" y="223.4">R17</text>
<text x="153.4" y="226.9">U5.1</text>
<text x="153.2" y="230.4">OPA2189IDR</text>
<text x="182.5" y="233.5">100R</text>
<text x="182.5" y="230.2">R18</text>
<text x="238.9" y="233.8">R22</text>
<text x="255.1" y="231.9">SS12-E3/61T</text>
<text x="255.1" y="228.6">D3</text>
<text x="238.9" y="237.1">100R</text>
<text x="126" y="245.2">1k</text>
<text x="19.2" y="249.9">K3</text>
<text x="126" y="248.4">R16</text>
<text x="205.9" y="250.5">OPA2189IDR</text>
<text x="253.3" y="251.6">D2</text>
<text x="19" y="253.4">ARK500/3</text>
<text x="194.7" y="255.1">R20</text>
<text x="206.2" y="253.8">U5.2</text>
<text x="253.3" y="254.9">SS12-E3/61T</text>
<text x="194.7" y="258.4">3k9</text>
<text x="46.7" y="275.2">100R</text>
<text x="115.7" y="274.3">SS12-E3/61T</text>
<text x="115.7" y="271">D5</text>
<text x="219.4" y="274.5">R21</text>
<text x="233.5" y="274.5">R23</text>
<text x="21.9" y="281.6">R15</text>
<text x="36" y="281.6">R9</text>
<text x="46.7" y="278.4">R11</text>
<text x="63.5" y="281.5">C14</text>
<text x="219.4" y="277.8">270R</text>
<text x="233.5" y="277.8">390</text>
<text x="21.9" y="284.9">0.05</text>
<text x="36" y="284.9">0.05</text>
<text x="46.7" y="285">R10</text>
<text x="63.5" y="284.9">1nF</text>
<text x="46.7" y="288.2">100R</text>
<text x="87.8" y="291">OPA2189IDR</text>
<text x="117.5" y="291.9">SS12-E3/61T</text>
<text x="117.5" y="288.6">D4</text>
<text x="88" y="294.4">U2.2</text>
<text x="89" y="299.1">R12</text>
<text x="236.7" y="298.9">BSN20Q-7</text>
<text x="236.7" y="295.6">Q3</text>
<text x="89" y="302.3">3k9</text>
<text x="117.1" y="336">100k 1%</text>
<text x="117.1" y="332.7">R8</text>
<text x="220.5" y="334.4">C5</text>
<text x="239.9" y="334.4">C4</text>
<text x="162" y="341.5">OPA2189IDR</text>
<text x="162.2" y="338">U2.1</text>
<text x="195.7" y="341.4">R6</text>
<text x="220.5" y="337.8">0.1uF</text>
<text x="239.9" y="337.8">1uF</text>
<text x="104.1" y="346.8">C13</text>
<text x="195.7" y="344.7">100R</text>
<text x="104.1" y="350.1">0.1uF</text>
<text x="220.5" y="359.1">C6</text>
<text x="239.9" y="359.1">C3</text>
<text x="117.1" y="364.2">100k 1%</text>
<text x="117.1" y="360.9">R7</text>
<text x="220.5" y="362.5">0.1uF</text>
<text x="239.9" y="362.5">1uF</text>
<text x="19.4" y="383.9">C7</text>
<text x="31.7" y="383.9">C8</text>
<text x="44.1" y="383.9">C9</text>
<text x="56.4" y="383.8">C10</text>
<text x="19.4" y="387.1">100nF</text>
<text x="31.7" y="387.1">100nF</text>
<text x="44.1" y="387.1">100nF</text>
<text x="56.4" y="387.1">100nF</text>
</g>
<g font-size="3.2" fill="#00f">
<text x="98.4" y="24.3">1</text>
<text x="98.4" y="27.9">2</text>
<text x="101.8" y="26.1">D1/TX</text>
<text x="101.8" y="29.6">D0/RX</text>
<text x="121.6" y="26.1">VIN</text>
<text x="128.9" y="24.3">30</text>
<text x="232.4" y="26.1">1</text>
<text x="232.4" y="29.6">2</text>
<text x="235.9" y="27.9">S</text>
<text x="245" y="27.9">D</text>
<text x="248.9" y="29.6">7</text>
<text x="248.9" y="26.1">8</text>
<text x="98.4" y="31.4">3</text>
<text x="101.8" y="33.2">RESET</text>
<text x="117.1" y="33.2">RESET</text>
<text x="128.9" y="34.9">27</text>
<text x="128.9" y="31.4">28</text>
<text x="232.4" y="33.2">3</text>
<text x="235.9" y="31.4">S</text>
<text x="235.9" y="34.9">S</text>
<text x="245" y="34.9">D</text>
<text x="245" y="31.4">D</text>
<text x="248.9" y="33.2">6</text>
<text x="98.4" y="38.5">5</text>
<text x="98.4" y="42">6</text>
<text x="101.8" y="40.2">D2</text>
<text x="120.7" y="36.7">+5V</text>
<text x="123.3" y="40.2">A7</text>
<text x="128.9" y="42">25</text>
<text x="128.9" y="38.5">26</text>
<text x="232.4" y="36.7">4</text>
<text x="235.9" y="38.5">G</text>
<text x="245" y="38.5">D</text>
<text x="248.9" y="36.7">5</text>
<text x="98.4" y="45.5">7</text>
<text x="101.8" y="43.7">D3</text>
<text x="101.8" y="47.3">D4</text>
<text x="123.3" y="47.3">A5</text>
<text x="123.3" y="43.7">A6</text>
<text x="128.9" y="45.5">24</text>
<text x="98.4" y="49">8</text>
<text x="98.4" y="52.6">9</text>
<text x="101.8" y="50.8">D5</text>
<text x="123.3" y="50.8">A4</text>
<text x="128.9" y="52.6">22</text>
<text x="128.9" y="49">23</text>
<text x="96.3" y="56.1">10</text>
<text x="96.3" y="59.6">11</text>
<text x="101.8" y="54.3">D6</text>
<text x="101.8" y="57.9">D7</text>
<text x="123.3" y="57.9">A2</text>
<text x="123.3" y="54.3">A3</text>
<text x="128.9" y="59.6">20</text>
<text x="128.9" y="56.1">21</text>
<text x="96.3" y="63.1">12</text>
<text x="101.8" y="61.4">D8</text>
<text x="101.8" y="64.9">D9</text>
<text x="123.3" y="64.9">A0</text>
<text x="123.3" y="61.4">A1</text>
<text x="128.9" y="63.1">19</text>
<text x="96.3" y="66.7">13</text>
<text x="96.3" y="70.2">14</text>
<text x="101.8" y="68.4">D10</text>
<text x="101.8" y="72">D11</text>
<text x="119.3" y="68.4">AREF</text>
<text x="121.3" y="72">3V3</text>
<text x="128.9" y="70.2">17</text>
<text x="128.9" y="66.7">18</text>
<text x="96.3" y="73.7">15</text>
<text x="101.8" y="75.5">D12</text>
<text x="121" y="75.5">D13</text>
<text x="128.9" y="73.7">16</text>
<text x="91.1" y="142.5">1</text>
<text x="96.3" y="143.9">IN</text>
<text x="108.6" y="143.9">OUT</text>
<text x="118.5" y="142.5">3</text>
<text x="146.2" y="149.6">2</text>
<text x="179.9" y="149.6">4</text>
<text x="150.6" y="151">+VIN</text>
<text x="165.9" y="151">+VOUT</text>
<text x="146.2" y="156.6">1</text>
<text x="150.6" y="158">-VIN</text>
<text x="167.1" y="158">-VOUT</text>
<text x="179.9" y="156.6">3</text>
<text x="140.5" y="232.5">2</text>
<text x="140.5" y="239.5">3</text>
<text x="160.9" y="236">1</text>
<text x="198.7" y="236">5</text>
<text x="219.1" y="239.5">7</text>
<text x="198.7" y="243.1">6</text>
<text x="80.5" y="276.6">5</text>
<text x="100.9" y="280.1">7</text>
<text x="80.5" y="283.6">6</text>
<text x="230.7" y="287.2" transform="rotate(-90 230.7 287.2)">3</text>
<text x="221.6" y="294.2">1</text>
<text x="230.7" y="304" transform="rotate(-90 230.7 304)">2</text>
<text x="149.3" y="343.6">2</text>
<text x="169.7" y="347.1">1</text>
<text x="149.3" y="350.7">3</text>
</g>
<g font-size="3.2">
<text x="120.2" y="29.6">GND</text>
<text x="128.9" y="27.9">29</text>
<text x="98.4" y="34.9">4</text>
<text x="101.8" y="36.7">GND</text>
<text x="269.4" y="107.2">1</text>
<text x="269.4" y="110.8">2</text>
<text x="269.4" y="114.3">3</text>
<text x="269.4" y="117.8">4</text>
<text x="269.4" y="121.4">5</text>
<text x="269.4" y="124.9">6</text>
<text x="269.4" y="128.4">7</text>
<text x="269.4" y="131.9">8</text>
<text x="269.4" y="135.5">9</text>
<text x="269.4" y="139">10</text>
<text x="105.5" y="154.1" transform="rotate(-90 105.5 154.1)">2</text>
<text x="151.3" y="247.6" transform="rotate(-90 151.3 247.6)">4</text>
<text x="160.2" y="358.7" transform="rotate(-90 160.2 358.7)">4</text>
</g>
<g font-size="3.2" fill="#f00">
<text x="151.3" y="227.2" transform="rotate(-90 151.3 227.2)">8</text>
<text x="160.2" y="338.3" transform="rotate(-90 160.2 338.3)">8</text>
</g>
<g font-size="2.5" fill="#00f">
<text x="104.1" y="342.2">U4</text>
<text x="104.1" y="352.8">C0G 50V</text>
</g>
<g font-size="2.1" fill="#a54b4b">
<text x="28.9" y="149.2">1</text>
<text x="28.9" y="152.8">2</text>
<text x="27.1" y="256.8">3</text>
<text x="27.1" y="263.9">1</text>
<text x="27.1" y="260.4">2</text>
</g>
<g font-size=".4" fill="#ff4b4b">
<text x="21.1" y="159.2">PaJa</text>
<text x="19.3" y="255.6">PaJa</text>
</g>
</svg>
